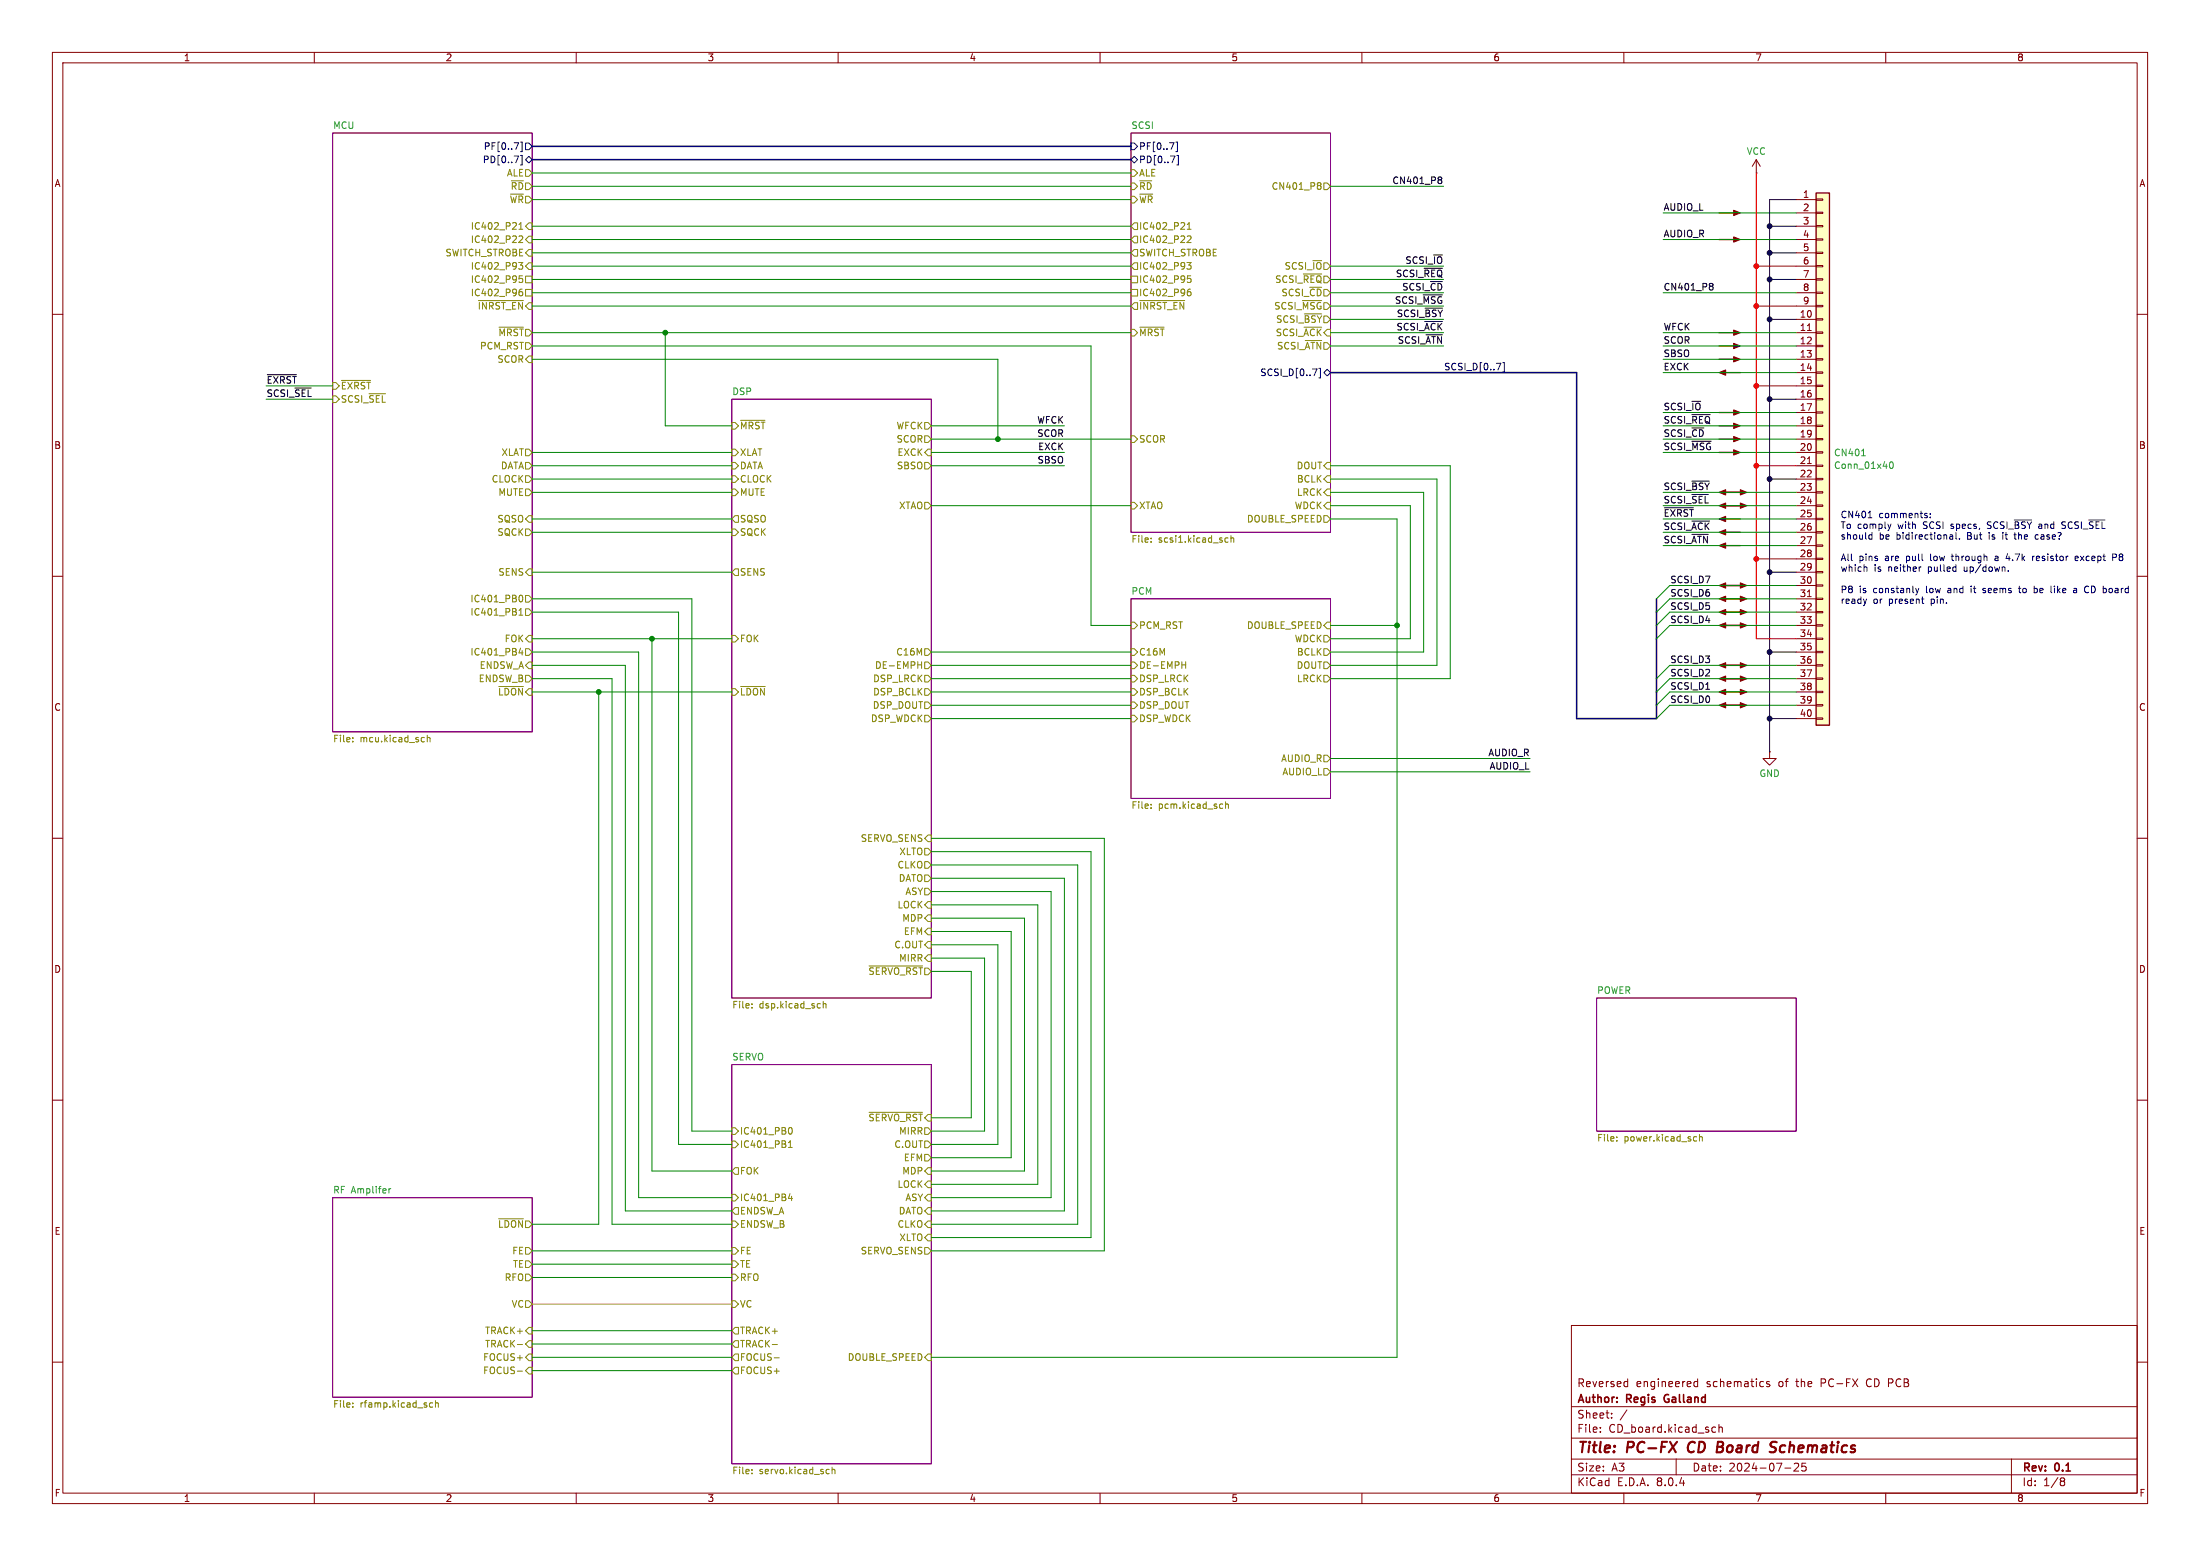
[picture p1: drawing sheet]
<svg xmlns="http://www.w3.org/2000/svg" width="420mm" height="297mm" viewBox="0 0 420 297" stroke-linecap="round" stroke-linejoin="round" font-family="sans-serif">
<g fill="none" stroke="#840000" stroke-width=".19">
<path d="M10 10h400v277h-400zM12 12h396v273h-396zM60 10v2M110 10v2M160 10v2M210 10v2M260 10v2M310 10v2M360 10v2M335.3 33h.1M335.3 30.5l.7 1.3M335.3 30.5v2.5"/>
<path d="M335.3 30.5l-.8 1.3M10 60h2M408 60h2M10 110h2M408 110h2M10 160h2M337.8 143.5v1.3h1.3l-1.3 1.3-1.3-1.3h1.3M337.8 143.5h.1M408 160h2M10 210h2M408 210h2M10 260h2"/>
<path d="M300 253h108v32h-108zM408 260h2M300 278.5h108M300 274.5h108M300 268.5h108M305.5 273.2v.2M305.5 272.5v.1M307.7 270.5v.2M307.7 269.8v.1M310.3 263.7l.4 .1M310.6 269.1l-1.3 1.9M310.7 263.2v1.5"/>
<path d="M310.7 264.6l-.4 .1M320 278.5v3M324.1 263.8l-.4-.1-.3 .3 .1 .6h.6M324.1 263.2v1.5M326.9 272.5h.6M326.9 273.3h.6M328.2 272.5l.2-.1 .3 .1 .1 .9M328.2 271.9v1.5M337.8 263.8l-.4-.1-.2 .2 .1 .2 .5 .2v.3h-.6M342.5 279.4l.6-.1 .2 .1 .1 .3-1 1.1h1M344.7 279.3h-.7l-.1 .7 .3-.1h.5l.1 .2-.1 .5-.2 .2-.6-.2M384 278.5v6.5"/>
<path d="M60 285v2M110 285v2M160 285v2M210 285v2M260 285v2M300 281.5h108M310 285v2M340.7 280.2h1.2M360 285v2M393.6 282.1h.3l.3 .3-.3 .3M393.6 282.7h.3M393.9 282.7l.2 .2 .1 .4-.3 .3h-.3"/>
</g>
<path d="M322.5 275.5a1.27 1.27 0 0 0 0 1.6M327.8 276.2h.7M328 275.2h.6M328.5 276.2l.3 .1M328.7 277.1l-1 .1M328.7 276.1l-.2 .1M338.3 276.2l.6 .1a.51 .51 0 0 1 .1 .6 .51 .51 0 0 1-.4 .3M338.4 275.2l.8 .1" fill="none" stroke="#840000" stroke-width=".4"/>
<path d="M317.8 266.4l-.1 .4 .1 .7" fill="none" stroke="#840000" stroke-width=".3"/>
<path d="M63.5 25.4h38.1v114.3h-38.1zM215.9 25.4h38.1v76.2h-38.1zM139.7 76.2h38.1v114.3h-38.1zM215.9 114.3h38.1v38.1h-38.1zM304.8 190.5h38.1v25.4h-38.1zM139.7 203.2h38.1v76.2h-38.1zM63.5 228.6h38.1v38.1h-38.1z" fill="none" stroke="#840084" stroke-width=".19"/>
<g fill="none" stroke="#848400" stroke-width=".19">
<path d="M97.6 34.5h2.3M100.3 32.4h.7l.6 .6-.6 .7h-.7zM215.9 34.9h.6l.7 .7-.7 .6h-.6zM215.9 37.5h.6l.7 .6-.7 .6h-.6zM215.9 32.4h.6l.7 .6-.7 .7h-.6zM217.6 34.5h2.3M251.7 34.9h.3l.2 .2-.2 .3M251.7 35.4h.3M252 35.4l.1 .1 .1 .4-.2 .2h-.3M252.7 34.9h.7l.6 .7-.6 .6h-.7zM91.3 57.4h8.6M99 50.1h.8l-.4 .5 .3 .1v.6l-.1 .1-.5-.1"/>
<path d="M99.1 43.8h.7M99.1 42.9l.3-.4v1.3M99.1 45.1l.5-.1 .2 .4-.8 .9h.8M99.1 52.6h.6M99.1 53.2l.5-.1 .2 .3-.1 .5h-.6M99.1 55.8l.5-.1 .2 .2-.1 .5-.4 .1-.2-.2M99.7 55.2l-.4 .1-.2 .2M100.3 48.3l.7-.7h.6v1.3h-.6zM100.3 55.2h1.3v1.3h-1.3zM100.3 52.7h1.3v1.3h-1.3zM101 42.5h.6v1.3h-.6l-.7-.6zM101 45.1h.6v1.3h-.6l-.7-.7z"/>
<path d="M101 50.2h.6v1.2h-.6l-.7-.6zM215.9 50.8l.6-.6h.7v1.2h-.7zM215.9 52.7h1.3v1.3h-1.3zM215.9 55.2h1.3v1.3h-1.3zM216.5 45.1h.7v1.3h-.7l-.6-.7zM216.5 42.5h.7v1.3h-.7l-.6-.6zM216.5 47.6h.7v1.3h-.7l-.6-.6zM216.5 57.8h.7v1.3h-.7l-.6-.7zM217.6 57.4h8.6M226.6 50.1h.8l-.4 .5 .3 .1v.6l-.2 .1-.4-.1M226.7 43.8h.7M226.7 42.9l.3-.4v1.3"/>
<path d="M226.7 45.1l.4-.1 .3 .4-.8 .9h.8M226.7 53.2l.4-.1 .3 .3-.1 .5h-.6M226.7 55.8l.4-.1 .3 .2-.1 .5-.4 .1-.2-.2M226.7 52.6h.6M227.3 55.2l-.4 .1-.2 .2M248.6 57.4h3.7M248.8 52.3h3.5M249 59.9h3.3M63.5 75.6h.6l.7 .6-.7 .6h-.6zM63.5 73h.6l.7 .7-.7 .6h-.6zM65.2 72.6h5.5M70.4 75.2h3.2"/>
<path d="M95.3 62.5h4.6M100.3 65.4h.7l.6 .6-.6 .7h-.7zM101 67.9h.6v1.3h-.6l-.7-.6zM215.9 62.9h.6l.7 .6-.7 .6h-.6zM217.6 62.5h4.6M248.9 62.5h3.4M249.2 65h3.1M100.3 88.3h.7l.6 .6-.6 .6h-.7zM100.3 90.8h.7l.6 .6-.6 .7h-.7zM100.3 85.7h.7l.6 .7-.6 .6h-.7zM100.3 99.1l.7-.7h.6v1.3h-.6zM100.3 93.3h.7l.6 .7-.6 .6h-.7z"/>
<path d="M139.7 85.7h.6l.7 .7-.7 .6h-.6zM139.7 93.3h.6l.7 .7-.7 .6h-.6zM139.7 90.8h.6l.7 .6-.7 .7h-.6zM139.7 88.3h.6l.7 .6-.7 .6h-.6zM139.7 80.6h.6l.7 .7-.7 .6h-.6zM140.3 98.4h.7v1.3h-.7l-.6-.6zM141.4 80.2h4.6M176.5 80.6h.7l.6 .7-.6 .6h-.7zM176.5 83.2h.7l.6 .6-.6 .7h-.7zM176.5 95.9h.7l.6 .6-.6 .7h-.7zM176.5 88.3h.7l.6 .6-.6 .6h-.7zM177.2 85.7h.6v1.3h-.6l-.7-.6z"/>
<path d="M215.9 95.9h.6l.7 .6-.7 .7h-.6zM215.9 83.2h.6l.7 .6-.7 .7h-.6zM252.7 98.4h.7l.6 .7-.6 .6h-.7zM253.4 90.8h.6v1.3h-.6l-.7-.7zM253.4 88.3h.6v1.2h-.6l-.7-.6zM253.4 93.3h.6v1.3h-.6l-.7-.6zM253.4 95.9h.6v1.3h-.6l-.7-.7zM99.1 117.4h.7M99.1 116.5l.3-.4v1.3M99.3 113.7l.1-.1a.68 .68 0 0 1 .4 .6 .68 .68 0 0 1-.4 .7l-.1-.1M100.3 101h.7l.6 .6-.6 .6h-.7zM100.3 116.2h.7l.6 .6-.6 .7h-.7z"/>
<path d="M100.3 113.7h.7l.6 .6-.6 .6h-.7zM101 108.6h.6v1.3h-.6l-.7-.7zM139.7 101h.6l.7 .6-.7 .6h-.6zM140.3 108.6h.7v1.3h-.7l-.6-.7zM215.9 118.7h.6l.7 .7-.7 .6h-.6zM219.7 103.4v.1M219.7 102.7v.1M234 103.4h.4M234 102.7h.4M235 102.8l.2-.1h.3v.8M235 102.2v1.3M253.4 118.7h.6v1.3h-.6l-.7-.6z"/>
<path d="M95.2 131h4.7M99.4 123.7l-.3 .9h.8M99.7 124.2v.8M100.3 121.9l.7-.6h.6v1.3h-.6zM100.3 123.8h.7l.6 .7-.6 .6h-.7zM100.3 128.9h.7l.6 .6-.6 .7h-.7zM101 126.4h.6v1.2h-.6l-.7-.6zM139.7 131.4h.6l.7 .7-.7 .6h-.6zM139.7 121.3h.6l.7 .6-.7 .7h-.6zM141.4 131h4.7M175.2 126.9h.7M175.9 126.3v1.3"/>
<path d="M176.5 126.4h.7l.6 .6-.6 .6h-.7zM176.5 128.9h.7l.6 .6-.6 .7h-.7zM176.5 131.4h.7l.6 .7-.6 .6h-.7zM176.5 136.5h.7l.6 .7-.6 .6h-.7zM176.5 134h.7l.6 .6-.6 .7h-.7zM176.5 123.8h.7l.6 .7-.6 .6h-.7zM215.9 123.8h.6l.7 .7-.7 .6h-.6zM215.9 126.4h.6l.7 .6-.7 .6h-.6zM215.9 134h.6l.7 .6-.7 .7h-.6zM215.9 131.4h.6l.7 .7-.7 .6h-.6zM215.9 128.9h.6l.7 .6-.7 .7h-.6zM215.9 136.5h.6l.7 .7-.7 .6h-.6z"/>
<path d="M225.6 126.9h.8M226.4 126.3v1.3M252.7 121.3h.7l.6 .6-.6 .7h-.7zM252.7 123.8h.7l.6 .7-.6 .6h-.7zM252.7 126.4h.7l.6 .6-.6 .6h-.7zM252.7 128.9h.7l.6 .6-.6 .7h-.7zM67.3 140.8v.1M67.3 141.5v.1M80.9 140.8h.1M81 141.5l-.1 .1M81.6 140.3v1.3M81.6 140.9l.1-.1h.3l.1 .8"/>
<path d="M177.2 159.4h.6v1.3h-.6l-.7-.7zM219.7 153.5v.1M219.7 154.2v.1M233.3 153.5h.1M233.4 154.2l-.1 .1M234 153v1.3M234 153.6l.1-.1h.3l.1 .8M252.7 144.1h.7l.6 .7-.6 .6h-.7zM252.7 146.7h.7l.6 .6-.6 .7h-.7zM176.5 169.5h.7l.6 .7-.6 .6h-.7zM176.5 167h.7l.6 .6-.6 .7h-.7zM176.5 164.5h.7l.6 .6-.6 .6h-.7z"/>
<path d="M176.5 161.9h.7l.6 .7-.6 .6h-.7zM177.2 174.6h.6v1.3h-.6l-.7-.6zM177.2 172.1h.6v1.3h-.6l-.7-.7zM177.2 179.7h.6v1.3h-.6l-.7-.7zM177.2 177.2h.6v1.2h-.6l-.7-.6zM143.5 192.3v.1M143.5 191.6v.1M157.2 191.1v1.3M157.2 191.7l.1-.1h.3l.1 .8M165.9 184.4h10.2M177.2 182.2h.6v1.3h-.6l-.7-.6zM139.7 215.3h.6l.7 .6-.7 .6h-.6z"/>
<path d="M139.7 217.8h.6l.7 .6-.7 .7h-.6zM150.5 219h.7M150.5 218.1l.4-.4v1.3M150.7 215.3l.1-.1a.68 .68 0 0 1 .5 .6 .68 .68 0 0 1-.5 .7l-.1-.1M165.9 212.3h10.2M176.5 215.3h.7l.6 .6-.6 .6h-.7zM176.5 217.8h.7l.6 .6-.6 .7h-.7zM308.7 217.7v.1M308.7 217v.1M323.5 217h.4M323.9 217.7l-.4 .1M324.4 217.1l.2-.1h.3l.1 .8"/>
<path d="M324.4 216.5v1.3M95.2 232.6h4.7M100.3 238.1h.7l.6 .7-.6 .6h-.7zM139.7 233h.6l.7 .7-.7 .6h-.6zM139.7 228h.6l.7 .6-.7 .6h-.6zM139.7 238.1h.6l.7 .7-.7 .6h-.6zM140.3 222.9h.7v1.3h-.7l-.6-.7zM140.3 230.5h.7v1.3h-.7l-.6-.7zM150.8 227.8l-.3 1h.8M151.1 228.3v.9M176.5 220.3h.7l.6 .7-.6 .6h-.7zM176.5 238.1h.7l.6 .7-.6 .6h-.7z"/>
<path d="M177.2 225.4h.6v1.3h-.6l-.7-.6zM177.2 222.9h.6v1.3h-.6l-.7-.7zM177.2 228h.6v1.2h-.6l-.7-.6zM177.2 235.6h.6v1.3h-.6l-.7-.7zM177.2 233h.6v1.3h-.6l-.7-.6zM177.2 230.5h.6v1.3h-.6l-.7-.7zM98.8 256.6h.9M100.3 240.7h.7l.6 .6-.6 .6h-.7zM100.3 248.3h.7l.6 .6-.6 .7h-.7zM100.3 243.2h.7l.6 .6-.6 .7h-.7zM101 258.4h.6v1.3h-.6l-.7-.6zM101 255.9h.6v1.3h-.6l-.7-.7z"/>
<path d="M101 253.4h.6v1.2h-.6l-.7-.6zM139.7 248.3h.6l.7 .6-.7 .7h-.6zM139.7 243.2h.6l.7 .6-.7 .7h-.6zM139.7 240.7h.6l.7 .6-.7 .6h-.6zM140.3 255.9h.7v1.3h-.7l-.6-.7zM140.3 253.4h.7v1.2h-.7l-.6-.6zM140.3 258.4h.7v1.3h-.7l-.6-.6zM147.4 256.6h1M147.8 259.2h1M177.2 258.4h.6v1.3h-.6l-.7-.6zM67.3 268.5v.1M67.3 267.8v.1"/>
<path d="M82 268.5l.2 .1 .4-.1M82.6 267.8h-.4l-.2 .1M83.1 267.9l.2-.1h.3l.1 .8M83.1 267.3v1.3M98.8 261.7h.9M100.3 261.6l.7-.6h.6v1.3h-.6zM140.3 261h.7v1.3h-.7l-.6-.7zM143.5 280.5v.1M143.5 281.2v.1M157.9 280.5h.4M158.3 281.2l-.4 .1M158.9 280.6l.1-.1h.3l.1 .8"/>
<path d="M158.9 280v1.3"/>
</g>
<path d="M74.2 226.9v.8M74.6 226.9l-.4 .2" fill="none" stroke="#008484" stroke-width=".19"/>
<g fill="none" stroke="#000084" stroke-width=".19">
<path d="M98.2 29.8h.8l-.5 1.3M98.2 27.2h.8l-.5 1.3M99.4 29.7h.3v1.8h-.3M99.4 27.1h.3v1.8h-.3M100.3 27.3h.7l.6 .6-.6 .7h-.7zM100.3 30.5l.7-.7 .6 .7-.6 .6zM215.9 30.5l.6-.7 .7 .7-.7 .6zM215.9 27.3h.6l.7 .6-.7 .7h-.6zM223.3 27.2h.8l-.5 1.3M223.4 29.8h.9l-.5 1.3M224.5 27.1h.3v1.8h-.3M224.7 29.7h.3v1.8h-.3"/>
<path d="M250.6 70.4h.8l-.5 1.3M251.8 70.3h.3v1.8h-.3M252.7 71.1l.7-.6 .6 .6-.6 .7z"/>
</g>
<path d="M328.7 111.8h4.3M328.7 116.8h4.3M328.7 114.3h4.3M328.7 119.4h4.3M328.7 104.1h3.5M328.7 127h3.5" fill="none" stroke="#840000" stroke-width=".25"/>
<g fill="#840000" stroke="#840000" stroke-width=".19">
<path d="M332.2 111.3l1.3 .5-1.3 .5z"/>
<path d="M328.2 127l1.2-.5v1z"/>
<path d="M328.2 116.8l1.2-.5v1z"/>
<path d="M332.2 116.3l1.3 .5-1.3 .5z"/>
<path d="M328.2 114.3l1.2-.5v1z"/>
<path d="M332.2 113.8l1.3 .5-1.3 .5z"/>
<path d="M328.2 119.4l1.2-.5v1z"/>
<path d="M332.2 118.9l1.3 .5-1.3 .5z"/>
<path d="M328.2 104.1l1.2-.5v1z"/>
<path d="M328.2 111.8l1.2-.5v1z"/>
</g>
<path d="M346.7 36.8h2.5v101.6h-2.5z" fill="#ffffc2"/>
<g fill="none" stroke="#840000" stroke-width=".19">
<path d="M342.9 38.1h3.8M346.7 38h1.3v.2h-1.3zM342.9 40.6h3.8M342.9 43.2h3.8M342.9 45.7h3.8M342.9 48.3h3.8M342.9 50.8h3.8M342.9 53.3h3.8M342.9 55.9h3.8M342.9 58.4h3.8M346.7 58.3h1.3v.2h-1.3zM346.7 55.8h1.3v.2h-1.3z"/>
<path d="M346.7 53.2h1.3v.3h-1.3zM346.7 50.7h1.3v.2h-1.3zM346.7 48.1h1.3v.3h-1.3zM346.7 45.6h1.3v.2h-1.3zM346.7 43.1h1.3v.2h-1.3zM346.7 40.5h1.3v.3h-1.3zM342.9 61h3.8M342.9 63.5h3.8M342.9 66h3.8M342.9 68.6h3.8M342.9 71.1h3.8M342.9 73.7h3.8"/>
<path d="M342.9 76.2h3.8M342.9 78.7h3.8M345 63.1h.8M346.7 78.6h1.3v.3h-1.3zM346.7 76.1h1.3v.2h-1.3zM346.7 73.5h1.3v.3h-1.3zM346.7 71h1.3v.2h-1.3zM346.7 68.5h1.3v.2h-1.3zM346.7 65.9h1.3v.3h-1.3zM346.7 63.4h1.3v.2h-1.3zM346.7 60.8h1.3v.3h-1.3zM342.9 81.3h3.8"/>
<path d="M342.9 83.8h3.8M342.9 86.4h3.8M342.9 88.9h3.8M342.9 91.4h3.8M342.9 94h3.8M342.9 96.5h3.8M342.9 99.1h3.8M345 88.5h.8M346.7 98.9h1.3v.3h-1.3zM346.7 96.4h1.3v.2h-1.3zM346.7 93.9h1.3v.2h-1.3zM346.7 91.3h1.3v.3h-1.3z"/>
<path d="M346.7 88.8h1.3v.2h-1.3zM346.7 86.2h1.3v.3h-1.3zM346.7 83.7h1.3v.2h-1.3zM346.7 81.2h1.3v.2h-1.3zM342.9 101.6h3.8M342.9 104.1h3.8M342.9 106.7h3.8M342.9 109.2h3.8M342.9 111.8h3.8M342.9 114.3h3.8M342.9 116.8h3.8M342.9 119.4h3.8"/>
<path d="M345 113.9h.8M346.7 119.3h1.3v.2h-1.3zM346.7 116.7h1.3v.3h-1.3zM346.7 114.2h1.3v.2h-1.3zM346.7 111.6h1.3v.3h-1.3zM346.7 109.1h1.3v.2h-1.3zM346.7 106.6h1.3v.2h-1.3zM346.7 104h1.3v.3h-1.3zM346.7 101.5h1.3v.2h-1.3zM342.9 121.9h3.8M342.9 124.5h3.8M342.9 127h3.8"/>
<path d="M342.9 129.5h3.8M342.9 132.1h3.8M342.9 134.6h3.8M342.9 137.2h3.8M346.7 137h1.3v.3h-1.3zM346.7 134.5h1.3v.2h-1.3zM346.7 132h1.3v.2h-1.3zM346.7 129.4h1.3v.3h-1.3zM346.7 126.9h1.3v.2h-1.3zM346.7 124.3h1.3v.3h-1.3zM346.7 121.8h1.3v.2h-1.3z"/>
</g>
<g fill="none" stroke="#840000" stroke-width=".25">
<path d="M346.7 36.8h2.5v101.6h-2.5zM328.2 40.6h3.5M328.2 45.7h3.5M328.2 78.7h3.5M328.2 66h3.5M328.2 63.5h3.5M328.2 68.6h3.5M328.7 71.1h3.5M328.2 83.8h3.5M328.2 81.3h3.5M328.2 86.4h3.5M328.7 99.1h3.5"/>
<path d="M328.7 94h4.3M328.7 96.5h4.3M328.7 101.6h3.5M328.7 132.1h4.3M328.7 129.5h4.3M328.7 134.6h4.3M329.4 127h3.6"/>
</g>
<path d="M355.4 87h.7M360.8 88.3l.2-.1a.68 .68 0 0 1 .4 .6 .68 .68 0 0 1-.4 .6l-.3-.5z" fill="none" stroke="#008484" stroke-width=".19"/>
<g fill="#840000" stroke="#840000" stroke-width=".19">
<path d="M328.2 132.1l1.2-.5v1z"/>
<path d="M332.2 131.6l1.3 .5-1.3 .5z"/>
<path d="M332.2 126.5l1.3 .5-1.3 .5z"/>
<path d="M332.2 129l1.3 .5-1.3 .5z"/>
<path d="M328.2 129.5l1.2-.5v1z"/>
<path d="M332.2 134.1l1.3 .5-1.3 .5z"/>
<path d="M328.2 134.6l1.2-.5v1z"/>
<path d="M331 83.3l1.2 .5-1.2 .5z"/>
<path d="M331 80.8l1.2 .5-1.2 .5z"/>
<path d="M331 78.2l1.2 .5-1.2 .5z"/>
<path d="M328.2 71.1l1.2-.5v1z"/>
<path d="M331 65.5l1.2 .5-1.2 .5z"/>
<path d="M331 63l1.2 .5-1.2 .5z"/>
<path d="M331 68.1l1.2 .5-1.2 .5z"/>
<path d="M328.2 99.1l1.2-.5v1z"/>
<path d="M331 85.9l1.2 .5-1.2 .5z"/>
<path d="M332.2 93.5l1.3 .5-1.3 .5z"/>
<path d="M331 40.1l1.2 .5-1.2 .5z"/>
<path d="M332.2 96l1.3 .5-1.3 .5z"/>
<path d="M328.2 94l1.2-.5v1z"/>
<path d="M328.2 96.5l1.2-.5v1z"/>
<path d="M328.2 101.6l1.2-.5v1z"/>
<path d="M331 45.2l1.2 .5-1.2 .5z"/>
</g>
<g fill="none" stroke="#000" stroke-width=".19">
<path d="M274.8 33.8h.3l.1 .2-.2 .3M274.8 34.3h.2M275 34.3l.2 .3v.2l-.1 .2h-.3M342.9 38.1h-5.1v105.4M271.7 56.3h3.7M271.9 51.2h3.5M272 58.8h3.4M326.6 54.1l.3 .1 .1 .1-.2 .3M326.6 54.6h.2M326.8 54.6l.2 .3v.2l-.1 .2-.3 .1M337.8 48.3h5.1M337.8 53.3h5.1"/>
<path d="M337.8 43.2h5.1M51 71.5h5.6M56.3 74.1h3.1M272 61.4h3.4M272.2 63.9h3.2M323 79.1h3.5M337.8 61h5.1M337.8 76.2h5.1M317.7 96.9h5.6M323 84.2h3.7M323 94.4h3.1M323 99.5h3.4"/>
<path d="M323 91.8h3.3M337.8 91.4h5.1M323 102h3.1M337.8 109.2h5.1M337.8 124.5h5.1M337.8 137.2h5.1"/>
</g>
<path d="M285.7 69.3h.8l-.5 1.3M286.9 69.2h.3v1.8h-.3" fill="none" stroke="#000084" stroke-width=".19"/>
<g fill="none" stroke="#0000c2" stroke-width=".19">
<path d="M356.6 98.8h.8M367.8 98.4l.2 .2-.2 .2M367.8 98h.1M368.5 98.7v.1M368.5 98v.2M379.6 99.6l-.2 .2 .2 .4M384.5 99.3h3.3M394.3 99.7l-.5-.1-.2 .2 .1 .3 .5 .2M398.7 99.3h3.2M356.3 108.3l.1 .8M356.3 114.3l-.3 .9M357.4 101.7v1.2"/>
<path d="M357.4 102.9h-.4M361 100l-.3 .9M365.7 112.3l.3 .8M366 113.1l-.3 .5M366.3 112.3l-.3 .8M366.8 114.3h.5M367.2 115.2h.1M372.5 106.2h.5M372.7 105.7v1.2M372.7 102.1l.1 .8M372.8 102.9h-.4M372.8 102.4h-.4"/>
<path d="M373.4 101.7v1l.2 .2M374.1 102.8v.1M376.3 111.9v.1M376.3 112.3v.8M378.5 113.1h.4M378.9 112.3l-.4 .2 .1 .2h.3M379.4 100.8l.2 .1M381.3 106.2h-.4M381.3 106.5h-.3l-.2 .2 .1 .2 .4 .1M382.3 102.1v.8M383.3 105.7l-.3 .9h.7M383.4 108.9v.2"/>
<path d="M384.6 101.7v1l.3 .2M385.3 112.3h.5M385.5 111.9v1.1l.3 .1M388 106.2v.8M388.4 106.2l-.4 .2M388.5 112.3h.2l.2 .2v.5l-.4 .1M388.8 102.1l-.3 .2v.4l.3 .2h.3M388.8 106.2v.7M389 102.1h.1M389.4 106.5l-.6 .1M392.2 111.9v.1M392.2 112.3v.8"/>
<path d="M393.6 100.8h.6M396 112.3l.4 .2v.6M396.1 106.6l.6-.1v-.3h-.4l-.2 .1 .1 .6h.5M396.4 113.1h-.4M396.4 112.6l-.4 .1M399.6 111.9h-.3v1.2h.3M403.3 105.7h.5l.3 .3-.2 .3-.6 .1"/>
</g>
<path d="M101.6 27.9h114.3M101.6 30.5h114.3M254 71.1h47v66.1h15.2v-22.9" fill="none" stroke="#000084" stroke-width=".3"/>
<g fill="none" stroke="#008400" stroke-width=".19">
<path d="M101.6 35.6h114.3M101.6 38.1h114.3M101.6 33h114.3M254 35.6h21.6M101.6 55.9h114.3M101.6 58.4h114.3M101.6 45.7h114.3M101.6 50.8h114.3M101.6 53.3h114.3M101.6 43.2h114.3M101.6 48.3h114.3M254 55.9h21.6"/>
<path d="M254 58.4h21.6M254 50.8h21.6M254 53.3h21.6M317.5 55.9h25.4M317.5 45.7h25.4M317.5 40.6h25.4M50.8 76.2h12.7M50.8 73.7h12.7M101.6 63.5h114.3M101.6 66h106.7v53.4h7.6M101.6 68.6h88.9v15.2M127 63.5v17.8h12.7"/>
<path d="M254 61h21.6M254 63.5h21.6M254 66h21.6M317.5 71.1h25.4M317.5 78.7h25.4M317.5 63.5h25.4M317.5 66h25.4M317.5 68.6h25.4M101.6 86.4h38.1M101.6 91.4h38.1M101.6 99.1h38.1M101.6 94h38.1"/>
<path d="M101.6 88.9h38.1M177.8 81.3h25.4M177.8 83.8h38.1M177.8 86.4h25.4M177.8 96.5h38.1M177.8 88.9h25.4M254 91.4h20.3v35.6h-20.3M254 99.1h12.7v160h-88.9M254 96.5h15.2v25.4h-15.2M254 94h17.8v30.5h-17.8M254 88.9h22.9v40.6h-22.9M317.5 81.3h25.4"/>
<path d="M317.5 83.8h25.4M317.5 86.4h25.4M317.5 99.1h25.4M317.5 96.5h25.4M317.5 94h25.4M101.6 101.6h38.1M101.6 116.8h27.9v101.6h10.2M101.6 114.3h30.5v101.6h7.6M101.6 109.2h38.1M254 119.4h12.7M317.5 101.6h25.4M317.5 104.1h25.4"/>
<path d="M342.9 119.4h-24.1l-2.6 2.5M342.9 116.8h-24.1l-2.6 2.6M342.9 114.3h-24.1l-2.6 2.5M342.9 111.8h-24.1l-2.6 2.5M101.6 132.1h38.1M101.6 129.5h15.2v104.2h22.9M101.6 127h17.8v104.1h20.3M101.6 124.5h20.3v104.1h17.8M101.6 121.9h38.1M114.3 132.1v101.6h-12.7M124.5 121.9v101.6h15.2M177.8 134.6h38.1"/>
<path d="M177.8 132.1h38.1M177.8 129.5h38.1M177.8 127h38.1M177.8 124.5h38.1M177.8 137.2h38.1M342.9 134.6h-24.1l-2.6 2.6M342.9 132.1h-24.1l-2.6 2.5M342.9 129.5h-24.1l-2.6 2.6M342.9 127h-24.1l-2.6 2.5M254 144.8h38.1M254 147.3h38.1M177.8 172.7h20.3v53.4h-20.3"/>
<path d="M177.8 177.8h15.2v43.2h-15.2M177.8 170.2h22.9v58.4h-22.9M177.8 165.1h27.9v68.6h-27.9M177.8 162.6h30.5v73.6h-30.5M177.8 167.6h25.4v63.5h-25.4M177.8 160h33v78.8h-33M177.8 175.3h17.8v48.2h-17.8M177.8 182.9h10.2v33h-10.2M177.8 180.3h12.7v38.1h-12.7M177.8 185.4h7.6v28h-7.6M101.6 238.8h38.1M101.6 254h38.1"/>
<path d="M101.6 259.1h38.1M101.6 256.5h38.1M101.6 241.3h38.1M101.6 243.8h38.1M101.6 261.6h38.1"/>
</g>
<path d="M335.3 33v88.9h7.6M335.3 50.8h7.6M335.3 58.4h7.6M335.3 73.7h7.6M335.3 88.9h7.6M335.3 106.7h7.6" fill="none" stroke="#f00" stroke-width=".19"/>
<path d="M101.6 248.9h38.1" fill="none" stroke="#f90" stroke-width=".19"/>
<g fill="#008400" stroke="#008400" stroke-width=".19">
<circle cx="114.3" cy="132.1" r=".46"/>
<circle cx="266.7" cy="119.4" r=".46"/>
<circle cx="127" cy="63.5" r=".46"/>
<circle cx="190.5" cy="83.8" r=".46"/>
<circle cx="124.5" cy="121.9" r=".46"/>
</g>
<g fill="#f00" stroke="#f00" stroke-width=".19">
<circle cx="335.3" cy="58.4" r=".46"/>
<circle cx="335.3" cy="73.7" r=".46"/>
<circle cx="335.3" cy="88.9" r=".46"/>
<circle cx="335.3" cy="106.7" r=".46"/>
<circle cx="335.3" cy="50.8" r=".46"/>
</g>
<g fill="#000" stroke="#000" stroke-width=".19">
<circle cx="337.8" cy="43.2" r=".46"/>
<circle cx="337.8" cy="48.3" r=".46"/>
<circle cx="337.8" cy="53.3" r=".46"/>
<circle cx="337.8" cy="76.2" r=".46"/>
<circle cx="337.8" cy="61" r=".46"/>
<circle cx="337.8" cy="91.4" r=".46"/>
<circle cx="337.8" cy="109.2" r=".46"/>
<circle cx="337.8" cy="124.5" r=".46"/>
<circle cx="337.8" cy="137.2" r=".46"/>
</g>
<g font-size="2.8" fill="#840000">
<text x="301" y="277.9">Title:</text>
<text x="310.6" y="277.9">PC-FX</text>
<text x="323.1" y="277.9">CD</text>
<text x="329.4" y="277.9">Board</text>
<text x="340.4" y="277.9">Schematics</text>
</g>
<g font-size="2.1" fill="#840000">
<text x="301" y="268.2">Author:</text>
<text x="301" y="265">Reversed</text>
<text x="310.6" y="268.2">Regis</text>
<text x="312.3" y="265">engineered</text>
<text x="318.4" y="268.2">Galland</text>
<text x="325.8" y="265">schematics</text>
<text x="339.7" y="265">of</text>
<text x="343.2" y="265">the</text>
<text x="348" y="265">PC-FX</text>
<text x="356.9" y="265">CD PCB</text>
<text x="301" y="273.7">File:</text>
<text x="301" y="271">Sheet:</text>
<text x="307.1" y="273.7">CD_board.kicad_sch</text>
<text x="301" y="281.1">Size:</text>
<text x="307.6" y="281.1">A3</text>
<text x="323" y="281.1">Date:</text>
<text x="330" y="281.1">2024-07-25</text>
<text x="386" y="281.3">Rev:</text>
<text x="392.4" y="281.3">0.1</text>
<text x="301" y="283.9">KiCad</text>
<text x="308.7" y="283.9">E.D.A.</text>
<text x="316.3" y="283.9">8.0.4</text>
<text x="386" y="283.9">Id:</text>
<text x="390.1" y="283.9">1/8</text>
</g>
<g font-size="1.8" fill="#840000">
<text x="35" y="11.9">1</text>
<text x="85" y="11.9">2</text>
<text x="135" y="11.9">3</text>
<text x="185" y="11.9">4</text>
<text x="235" y="11.9">5</text>
<text x="285" y="11.9">6</text>
<text x="335" y="11.9">7</text>
<text x="385" y="11.9">8</text>
<text x="10.3" y="35.9">A</text>
<text x="408.3" y="35.9">A</text>
<text x="344.1" y="37.8">1</text>
<text x="344.1" y="40.4">2</text>
<text x="344.1" y="42.9">3</text>
<text x="344.1" y="45.5">4</text>
<text x="344.1" y="48">5</text>
<text x="344.1" y="50.5">6</text>
<text x="344.1" y="53.1">7</text>
<text x="344.1" y="55.6">8</text>
<text x="344.1" y="58.2">9</text>
<text x="343.5" y="60.7">10</text>
<text x="343.5" y="63.2">11</text>
<text x="343.5" y="65.8">12</text>
<text x="343.5" y="68.3">13</text>
<text x="343.5" y="70.9">14</text>
<text x="343.5" y="73.4">15</text>
<text x="343.5" y="75.9">16</text>
<text x="343.5" y="78.5">17</text>
<text x="343.5" y="81">18</text>
<text x="343.5" y="83.6">19</text>
<text x="10.3" y="85.9">B</text>
<text x="343.5" y="86.1">20</text>
<text x="343.5" y="88.6">21</text>
<text x="408.2" y="85.9">B</text>
<text x="343.5" y="91.2">22</text>
<text x="343.5" y="93.7">23</text>
<text x="343.5" y="96.3">24</text>
<text x="343.5" y="98.8">25</text>
<text x="343.5" y="101.3">26</text>
<text x="343.5" y="103.9">27</text>
<text x="343.5" y="106.4">28</text>
<text x="343.5" y="109">29</text>
<text x="343.5" y="111.5">30</text>
<text x="343.5" y="114">31</text>
<text x="343.5" y="116.6">32</text>
<text x="343.5" y="119.1">33</text>
<text x="343.5" y="121.7">34</text>
<text x="343.5" y="124.2">35</text>
<text x="343.5" y="126.7">36</text>
<text x="343.5" y="129.3">37</text>
<text x="343.5" y="131.8">38</text>
<text x="10.3" y="135.9">C</text>
<text x="343.5" y="134.4">39</text>
<text x="343.5" y="136.9">40</text>
<text x="408.2" y="135.9">C</text>
<text x="10.3" y="185.9">D</text>
<text x="408.2" y="185.9">D</text>
<text x="10.3" y="235.9">E</text>
<text x="408.3" y="235.9">E</text>
<text x="10.3" y="285.9">F</text>
<text x="35" y="286.9">1</text>
<text x="85" y="286.9">2</text>
<text x="135" y="286.9">3</text>
<text x="185" y="286.9">4</text>
<text x="235" y="286.9">5</text>
<text x="285" y="286.9">6</text>
<text x="335" y="286.9">7</text>
<text x="385" y="286.9">8</text>
<text x="408.3" y="285.9">F</text>
</g>
<g font-size="1.8" fill="#008484">
<text x="63.5" y="24.7">MCU</text>
<text x="215.9" y="24.7">SCSI</text>
<text x="333.4" y="29.8">VCC</text>
<text x="139.7" y="75.5">DSP</text>
<text x="350" y="87.3">CN401</text>
<text x="350" y="89.7">Conn_01x40</text>
<text x="215.9" y="113.6">PCM</text>
<text x="335.8" y="148.5">GND</text>
<text x="304.8" y="189.8">POWER</text>
<text x="139.7" y="202.5">SERVO</text>
<text x="63.5" y="227.9">RF Amplifer</text>
</g>
<g font-size="1.8" fill="#000084">
<text x="92.3" y="28.8">PF[0..7]</text>
<text x="217.4" y="28.8">PF[0..7]</text>
<text x="92.1" y="31.3">PD[0..7]</text>
<text x="217.4" y="31.3">PD[0..7]</text>
<text x="240.5" y="72">SCSI_D[0..7]</text>
<text x="275.6" y="70.8">SCSI_D[0..7]</text>
</g>
<g font-size="1.8" fill="#848400">
<text x="96.7" y="33.9">ALE</text>
<text x="217.4" y="33.9">ALE</text>
<text x="97.2" y="39">~{WR}</text>
<text x="97.4" y="36.4">~{RD}</text>
<text x="217.4" y="36.4">~{RD}</text>
<text x="217.4" y="39">~{WR}</text>
<text x="242.7" y="36.4">CN401_P8</text>
<text x="89.8" y="44">IC402_P21</text>
<text x="89.8" y="46.6">IC402_P22</text>
<text x="217.4" y="46.6">IC402_P22</text>
<text x="217.4" y="44">IC402_P21</text>
<text x="84.9" y="49.1">SWITCH_STROBE</text>
<text x="89.8" y="51.7">IC402_P93</text>
<text x="217.4" y="49.1">SWITCH_STROBE</text>
<text x="217.4" y="51.7">IC402_P93</text>
<text x="245.1" y="51.7">SCSI_~{IO}</text>
<text x="89.8" y="56.7">IC402_P96</text>
<text x="89.8" y="54.2">IC402_P95</text>
<text x="91.1" y="59.3">~{INRST_EN}</text>
<text x="217.4" y="54.2">IC402_P95</text>
<text x="217.4" y="56.7">IC402_P96</text>
<text x="217.4" y="59.3">~{INRST_EN}</text>
<text x="243.1" y="59.3">SCSI_~{MSG}</text>
<text x="243.3" y="54.2">SCSI_~{REQ}</text>
<text x="244.5" y="56.7">SCSI_~{CD}</text>
<text x="95" y="64.4">~{MRST}</text>
<text x="217.4" y="64.4">~{MRST}</text>
<text x="243.4" y="64.4">SCSI_~{ACK}</text>
<text x="243.5" y="61.8">SCSI_~{BSY}</text>
<text x="91.5" y="66.9">PCM_RST</text>
<text x="94.9" y="69.4">SCOR</text>
<text x="243.7" y="66.9">SCSI_~{ATN}</text>
<text x="65" y="77.1">SCSI_~{SEL}</text>
<text x="65" y="74.5">~{EXRST}</text>
<text x="141.2" y="82.1">~{MRST}</text>
<text x="171.1" y="82.1">WFCK</text>
<text x="95.5" y="89.8">DATA</text>
<text x="95.6" y="87.2">XLAT</text>
<text x="141.2" y="87.2">XLAT</text>
<text x="141.2" y="89.8">DATA</text>
<text x="171.1" y="84.7">SCOR</text>
<text x="171.1" y="89.8">SBSO</text>
<text x="171.2" y="87.2">EXCK</text>
<text x="217.4" y="84.7">SCOR</text>
<text x="247.4" y="89.8">DOUT</text>
<text x="93.8" y="92.3">CLOCK</text>
<text x="95" y="94.8">MUTE</text>
<text x="141.2" y="94.8">MUTE</text>
<text x="141.2" y="92.3">CLOCK</text>
<text x="247.5" y="92.3">BCLK</text>
<text x="247.5" y="94.8">LRCK</text>
<text x="94.9" y="99.9">SQSO</text>
<text x="141.2" y="99.9">SQSO</text>
<text x="171.5" y="97.4">XTAO</text>
<text x="217.4" y="97.4">XTAO</text>
<text x="237.9" y="99.9">DOUBLE_SPEED</text>
<text x="247.1" y="97.4">WDCK</text>
<text x="94.9" y="102.5">SQCK</text>
<text x="141.2" y="102.5">SQCK</text>
<text x="215.9" y="103.9">File:</text>
<text x="221.1" y="103.9">scsi1.kicad_sch</text>
<text x="95" y="110.1">SENS</text>
<text x="141.2" y="110.1">SENS</text>
<text x="89.7" y="117.7">IC401_PB1</text>
<text x="89.7" y="115.2">IC401_PB0</text>
<text x="89.7" y="125.3">IC401_PB4</text>
<text x="96.2" y="122.8">FOK</text>
<text x="141.2" y="122.8">FOK</text>
<text x="171" y="125.3">C16M</text>
<text x="217.4" y="125.3">C16M</text>
<text x="217.4" y="120.2">PCM_RST</text>
<text x="237.9" y="120.2">DOUBLE_SPEED</text>
<text x="247.1" y="122.8">WDCK</text>
<text x="247.5" y="125.3">BCLK</text>
<text x="91.3" y="130.4">ENDSW_B</text>
<text x="91.5" y="127.9">ENDSW_A</text>
<text x="166.6" y="130.4">DSP_LRCK</text>
<text x="166.9" y="127.9">DE-EMPH</text>
<text x="217.4" y="127.9">DE-EMPH</text>
<text x="217.4" y="130.4">DSP_LRCK</text>
<text x="247.4" y="127.9">DOUT</text>
<text x="247.5" y="130.4">LRCK</text>
<text x="95" y="132.9">~{LDON}</text>
<text x="141.2" y="132.9">~{LDON}</text>
<text x="166.5" y="135.5">DSP_DOUT</text>
<text x="166.6" y="132.9">DSP_BCLK</text>
<text x="217.4" y="135.5">DSP_DOUT</text>
<text x="217.4" y="132.9">DSP_BCLK</text>
<text x="63.5" y="142">File:</text>
<text x="68.7" y="142">mcu.kicad_sch</text>
<text x="166.2" y="138">DSP_WDCK</text>
<text x="217.4" y="138">DSP_WDCK</text>
<text x="244.5" y="145.6">AUDIO_R</text>
<text x="244.7" y="148.2">AUDIO_L</text>
<text x="215.9" y="154.7">File:</text>
<text x="221.1" y="154.7">pcm.kicad_sch</text>
<text x="164.2" y="160.9">SERVO_SENS</text>
<text x="171.2" y="166">CLKO</text>
<text x="171.6" y="163.4">XLTO</text>
<text x="171.2" y="173.6">LOCK</text>
<text x="171.5" y="168.5">DATO</text>
<text x="172.7" y="171">ASY</text>
<text x="172.1" y="176.1">MDP</text>
<text x="172.4" y="178.7">EFM</text>
<text x="170.6" y="181.2">C.OUT</text>
<text x="171.5" y="183.7">MIRR</text>
<text x="165.7" y="186.3">~{SERVO_RST}</text>
<text x="139.7" y="192.8">File:</text>
<text x="144.9" y="192.8">dsp.kicad_sch</text>
<text x="165.7" y="214.2">~{SERVO_RST}</text>
<text x="141.2" y="216.8">IC401_PB0</text>
<text x="141.2" y="219.3">IC401_PB1</text>
<text x="170.6" y="219.3">C.OUT</text>
<text x="171.5" y="216.8">MIRR</text>
<text x="172.4" y="221.8">EFM</text>
<text x="304.8" y="218.2">File:</text>
<text x="310" y="218.2">power.kicad_sch</text>
<text x="141.2" y="224.4">FOK</text>
<text x="171.2" y="226.9">LOCK</text>
<text x="172.1" y="224.4">MDP</text>
<text x="141.2" y="229.5">IC401_PB4</text>
<text x="141.2" y="232">ENDSW_A</text>
<text x="171.5" y="232">DATO</text>
<text x="172.7" y="229.5">ASY</text>
<text x="95" y="234.5">~{LDON}</text>
<text x="97.7" y="239.6">FE</text>
<text x="141.2" y="234.5">ENDSW_B</text>
<text x="141.2" y="239.6">FE</text>
<text x="164.2" y="239.6">SERVO_SENS</text>
<text x="171.2" y="234.5">CLKO</text>
<text x="171.6" y="237.1">XLTO</text>
<text x="96.2" y="244.7">RFO</text>
<text x="97.8" y="242.2">TE</text>
<text x="141.2" y="244.7">RFO</text>
<text x="141.2" y="242.2">TE</text>
<text x="97.6" y="249.8">VC</text>
<text x="141.2" y="249.8">VC</text>
<text x="92.5" y="257.4">TRACK-</text>
<text x="92.5" y="254.9">TRACK+</text>
<text x="141.2" y="257.4">TRACK-</text>
<text x="141.2" y="254.9">TRACK+</text>
<text x="92.1" y="259.9">FOCUS+</text>
<text x="92.1" y="262.5">FOCUS-</text>
<text x="141.2" y="259.9">FOCUS-</text>
<text x="141.2" y="262.5">FOCUS+</text>
<text x="161.7" y="259.9">DOUBLE_SPEED</text>
<text x="63.5" y="269">File:</text>
<text x="68.7" y="269">rfamp.kicad_sch</text>
<text x="139.7" y="281.7">File:</text>
<text x="144.9" y="281.7">servo.kicad_sch</text>
</g>
<g font-size="1.8">
<text x="265.7" y="35.2">CN401_P8</text>
<text x="317.5" y="40.3">AUDIO_L</text>
<text x="317.5" y="45.4">AUDIO_R</text>
<text x="266.4" y="53">SCSI_~{REQ}</text>
<text x="268.2" y="50.5">SCSI_~{IO}</text>
<text x="266.2" y="58.1">SCSI_~{MSG}</text>
<text x="267.6" y="55.5">SCSI_~{CD}</text>
<text x="317.5" y="55.5">CN401_P8</text>
<text x="266.5" y="63.2">SCSI_~{ACK}</text>
<text x="266.6" y="60.6">SCSI_~{BSY}</text>
<text x="266.7" y="65.7">SCSI_~{ATN}</text>
<text x="317.5" y="65.7">SCOR</text>
<text x="317.5" y="63.2">WFCK</text>
<text x="317.5" y="68.2">SBSO</text>
<text x="317.5" y="70.8">EXCK</text>
<text x="50.8" y="75.9">SCSI_~{SEL}</text>
<text x="50.8" y="73.3">~{EXRST}</text>
<text x="197.9" y="83.5">SCOR</text>
<text x="197.9" y="80.9">WFCK</text>
<text x="317.5" y="80.9">SCSI_~{REQ}</text>
<text x="317.5" y="83.5">SCSI_~{CD}</text>
<text x="317.5" y="78.4">SCSI_~{IO}</text>
<text x="198" y="88.6">SBSO</text>
<text x="198.1" y="86">EXCK</text>
<text x="317.5" y="86">SCSI_~{MSG}</text>
<text x="317.5" y="93.6">SCSI_~{BSY}</text>
<text x="317.5" y="96.2">SCSI_~{SEL}</text>
<text x="317.5" y="101.3">SCSI_~{ACK}</text>
<text x="317.5" y="98.7">~{EXRST}</text>
<text x="317.5" y="103.8">SCSI_~{ATN}</text>
<text x="318.8" y="111.4">SCSI_D7</text>
<text x="318.8" y="114">SCSI_D6</text>
<text x="318.8" y="119">SCSI_D4</text>
<text x="318.8" y="116.5">SCSI_D5</text>
<text x="318.8" y="126.7">SCSI_D3</text>
<text x="318.8" y="129.2">SCSI_D2</text>
<text x="318.8" y="131.7">SCSI_D1</text>
<text x="318.8" y="134.3">SCSI_D0</text>
<text x="284" y="144.4">AUDIO_R</text>
<text x="284.3" y="147">AUDIO_L</text>
</g>
<g font-size="1.8" fill="#0000c2">
<text x="351.3" y="99.1">CN401</text>
<text x="351.3" y="101.2">To comply</text>
<text x="358.7" y="99.1">comments:</text>
<text x="362.5" y="101.2">with</text>
<text x="367.4" y="101.2">SCSI</text>
<text x="372.9" y="101.2">specs,</text>
<text x="380.1" y="101.2">SCSI_~{BSY}</text>
<text x="390.1" y="101.2">and</text>
<text x="394.7" y="101.2">SCSI_~{SEL}</text>
<text x="351.3" y="103.2">should</text>
<text x="351.3" y="107.3">All</text>
<text x="354.9" y="107.3">pins</text>
<text x="358.7" y="103.2">be</text>
<text x="360" y="107.3">are</text>
<text x="362.2" y="103.2">bidirectional.</text>
<text x="364.2" y="107.3">pull</text>
<text x="369" y="107.3">low</text>
<text x="373.3" y="107.3">through</text>
<text x="375.8" y="103.2">But</text>
<text x="380.2" y="103.2">is</text>
<text x="381.7" y="107.3">a</text>
<text x="383" y="103.2">it</text>
<text x="384" y="107.3">4.7k</text>
<text x="385.5" y="103.2">the</text>
<text x="389.3" y="107.3">resistor</text>
<text x="389.6" y="103.2">case?</text>
<text x="397.6" y="107.3">except</text>
<text x="405" y="107.3">P8</text>
<text x="351.3" y="109.3">which</text>
<text x="351.3" y="113.4">P8</text>
<text x="354.9" y="113.4">is</text>
<text x="357.7" y="113.4">constanly</text>
<text x="357.8" y="109.3">is</text>
<text x="360.6" y="109.3">neither</text>
<text x="368" y="113.4">low</text>
<text x="368.3" y="109.3">pulled</text>
<text x="372.3" y="113.4">and</text>
<text x="375.4" y="109.3">up/down.</text>
<text x="376.9" y="113.4">it</text>
<text x="379.4" y="113.4">seems</text>
<text x="386.5" y="113.4">to</text>
<text x="389.6" y="113.4">be</text>
<text x="393" y="113.4">like</text>
<text x="397.5" y="113.4">a</text>
<text x="399.8" y="113.4">CD board</text>
<text x="351.3" y="115.5">ready</text>
<text x="357.6" y="115.5">or</text>
<text x="360.7" y="115.5">present</text>
<text x="368.9" y="115.5">pin.</text>
</g>
</svg>
